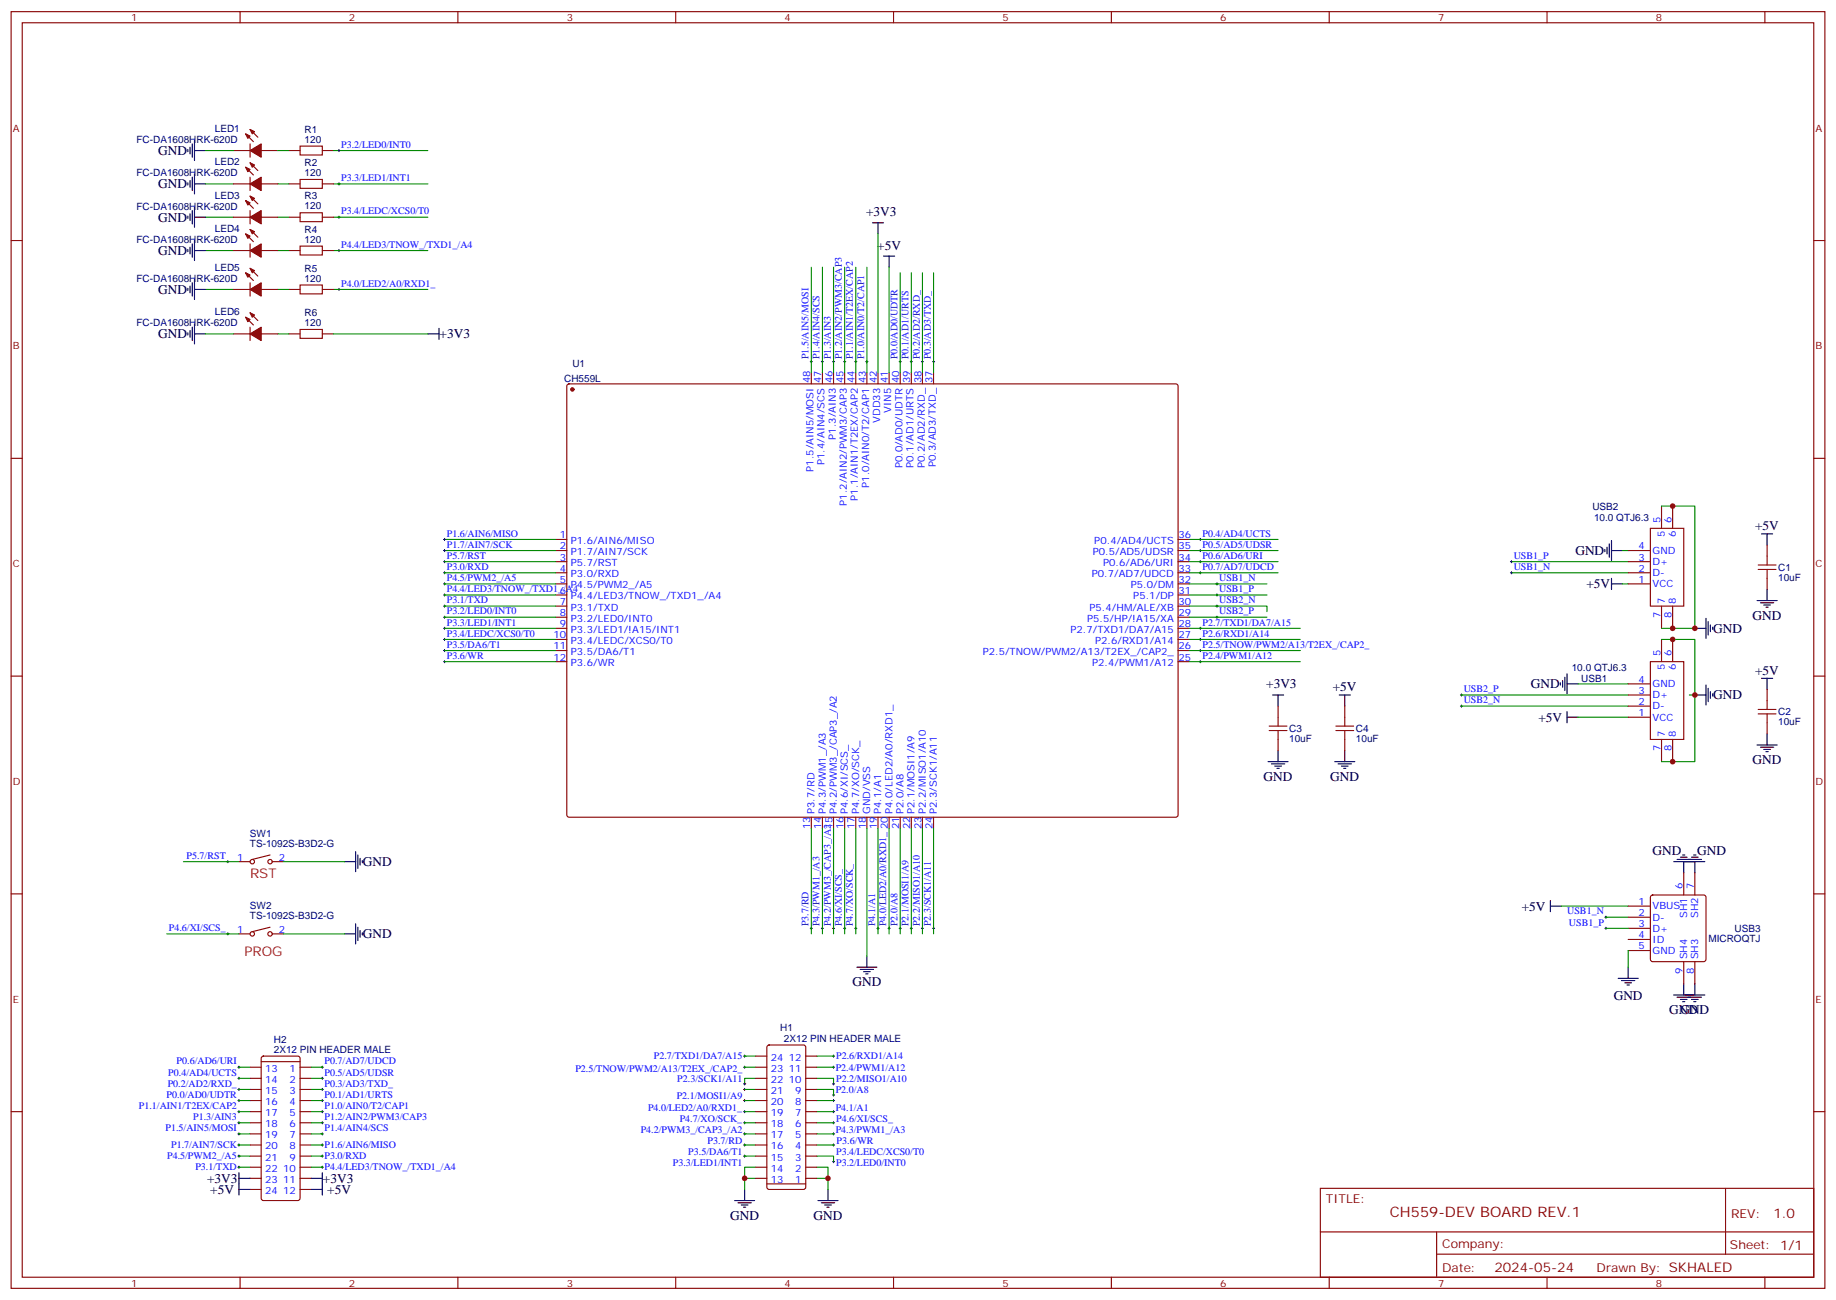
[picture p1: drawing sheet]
<svg xmlns="http://www.w3.org/2000/svg" width="583mm" height="413mm" viewBox="0 0 583 413" stroke-linecap="round" stroke-linejoin="round" font-family="sans-serif">
<g fill="none" stroke="#870000" stroke-width=".35">
<path d="M3.5 3.7h575.8v405.3h-575.8zM7.1 7.2h568.6v398.3h-568.6zM76.2 3.7v3.5M145.3 3.7v3.5M214.5 3.7v3.5M283.6 3.7v3.5M352.8 3.7v3.5M421.9 3.7v3.5M491.1 3.7v3.5M560.2 3.7v3.5M74.1 47.8h5.3M74.1 58.4h5.3"/>
<path d="M78 42.5l2.4 2.5M78 53.1l2.4 2.5M79.4 41.1l2.4 2.5M79.4 45.7v4.2M79.4 56.3v4.2M79.4 51.7l2.4 2.5M82.9 47.8h5.3M82.9 58.4h5.3M91.7 47.8h3.5M91.7 58.4h3.5M95.2 46.4h7.1v2.8h-7.1zM95.2 57h7.1v2.8h-7.1z"/>
<path d="M102.3 47.8h3.5M102.3 58.4h3.5M3.5 76.4h3.6M74.1 69h5.3M74.1 79.6h5.3M78 63.7l2.4 2.4M78 74.3l2.4 2.4M79.4 66.9v4.2M79.4 77.4v4.3M79.4 62.3l2.4 2.4M79.4 72.8l2.4 2.5M82.9 69h5.3"/>
<path d="M82.9 79.6h5.3M91.7 69h3.5M91.7 79.6h3.5M95.2 67.6h7.1v2.8h-7.1zM95.2 78.1h7.1v2.9h-7.1zM102.3 69h3.5M102.3 79.6h3.5M575.7 76.4h3.6M74.1 91.9h5.3M78 86.6l2.4 2.5M79.4 89.8v4.2M79.4 85.2l2.4 2.5"/>
<path d="M79.4 99.3l2.4 2.5M82.9 91.9h5.3M91.7 91.9h3.5M95.2 90.5h7.1v2.8h-7.1zM102.3 91.9h3.5M74.1 106h5.3M78 100.7l2.4 2.5M79.4 103.9v4.2M82.9 106h5.3M91.7 106h3.5M95.2 104.6h7.1v2.8h-7.1zM102.3 106h3.5"/>
<path d="M257.5 118.4v3.5M261.1 118.4v3.5M264.6 118.4v3.5M268.1 118.4v3.5M271.6 118.4v3.5M275.2 118.4v3.5M278.7 118.4v3.5M282.2 118.4v3.5M285.8 118.4v3.5M289.3 118.4v3.5M292.8 118.4v3.5M296.3 118.4v3.5"/>
<path d="M180.2 122.1l.4-.2h192.6l.5 .2 .2 .5v136.4l-.7 .5-192.9-.1-.4-.6v-136.2zM3.5 145.5h3.6M575.7 145.5h3.6M176.4 171.3h3.5M176.4 174.8h3.5M176.4 178.3h3.5M373.9 171.3h3.6M373.9 174.8h3.6M373.9 178.3h3.6M516.8 174.8h7.1M516.8 178.3h7.1M523.9 167.7h10.6v24.7h-10.6z"/>
<path d="M527.4 160.7v7M530.9 160.7v7M558.1 179.4h5.6M560.9 173v6.4M176.4 181.9h3.5M176.4 185.4h3.5M176.4 188.9h3.5M176.4 192.4h3.5M176.4 196h3.5M176.4 199.5h3.5M373.9 181.9h3.6M373.9 185.4h3.6"/>
<path d="M373.9 188.9h3.6M373.9 192.4h3.6M373.9 196h3.6M373.9 199.5h3.6M516.8 181.9h7.1M516.8 185.4h7.1M527.4 192.4v7.1M530.9 192.4v7.1M558.1 180.8h5.6M560.9 180.8v6.3M3.5 214.7h3.6M176.4 203h3.5"/>
<path d="M176.4 206.6h3.5M176.4 210.1h3.5M373.9 203h3.6M373.9 206.6h3.6M373.9 210.1h3.6M516.8 217.1h7.1M523.9 210.1h10.6v24.7h-10.6zM527.4 203v7.1M530.9 203v7.1M560.9 218.9v6.3M575.7 214.7h3.6M402.9 232h5.6"/>
<path d="M402.9 230.5h5.6M405.7 224.2v6.3M405.7 232v6.3M424 232h5.7M424 230.5h5.7M426.9 224.2v6.3M426.9 232v6.3M516.8 220.7h7.1M516.8 224.2h7.1M516.8 227.7h7.1M527.4 234.8v7M530.9 234.8v7"/>
<path d="M558.1 226.7h5.6M558.1 225.2h5.6M560.9 226.7v6.3M257.5 259.5v3.5M261.1 259.5v3.5M264.6 259.5v3.5M268.1 259.5v3.5M271.6 259.5v3.5M275.2 259.5v3.5M278.7 259.5v3.5M282.2 259.5v3.5M285.8 259.5v3.5"/>
<path d="M289.3 259.5v3.5M292.8 259.5v3.5M296.3 259.5v3.5M75.8 273.6h3.6M85.7 271.5l-5.6 1.4M86.4 273.6h3.6M534.5 277.1v7.1M538 277.1v7.1M3.5 283.8h3.6M75.8 296.5h3.6M85.7 294.4l-5.6 1.4M86.4 296.5h3.6"/>
<path d="M516.8 287.7h7.1M516.8 291.2h7.1M516.8 294.7h7.1M516.8 298.3h7.1M524.1 284.4l.5-.2h16.2l.5 .2 .2 .5v19.7l-.2 .5-.5 .2h-16.2l-.5-.2-.2-.5v-19.7zM575.7 283.8h3.6M516.8 301.8h7.1M534.5 305.3v7.1M538 305.3v7.1M79.4 338.8h3.5M82.9 337.1h12.3M83.1 335.5l.5-.2h10.9l.7 .4v44.8l-.4 .6-11.2 .1-.6-.5-.1-44.7z"/>
<path d="M95.2 338.8h3.6M239.9 338.8h3.5M239.9 335.3h3.5M243.7 332l.4-.2h11l.6 .4 .1 44.7-.5 .7h-11.2l-.6-.4-.1-44.7zM255.8 338.8h3.5M255.8 335.3h3.5M3.5 353h3.6M79.4 353h3.5M79.4 342.4h3.5M79.4 345.9h3.5M79.4 349.4h3.5M79.4 356.5h3.5"/>
<path d="M95.2 353h3.6M95.2 342.4h3.6M95.2 345.9h3.6M95.2 349.4h3.6M95.2 356.5h3.6M239.9 353h3.5M239.9 342.4h3.5M239.9 345.9h3.5M239.9 349.4h3.5M239.9 356.5h3.5M255.8 353h3.5M255.8 342.4h3.5"/>
<path d="M255.8 345.9h3.5M255.8 349.4h3.5M255.8 356.5h3.5M575.7 353h3.6M79.4 360h3.5M79.4 363.5h3.5M79.4 367.1h3.5M79.4 370.6h3.5M79.4 374.1h3.5M79.4 377.6h3.5M95.2 360h3.6M95.2 363.5h3.6"/>
<path d="M95.2 367.1h3.6M95.2 370.6h3.6M95.2 374.1h3.6M95.2 377.6h3.6M239.9 360h3.5M239.9 363.5h3.5M239.9 367.1h3.5M239.9 370.6h3.5M239.9 374.1h3.5M243.4 375.9h12.4M255.8 360h3.5M255.8 363.5h3.5"/>
<path d="M255.8 367.1h3.5M255.8 370.6h3.5M255.8 374.1h3.5M419.1 377.3h156.6v28.2h-156.6zM547.7 377.3v20.9M419.1 391.1h156.5M456 398.2h119.6M456 391.1v14.2M76.2 405.5v3.5M145.3 405.5v3.5M214.5 405.5v3.5M283.6 405.5v3.5"/>
<path d="M352.8 405.5v3.5M421.9 405.5v3.5M491.1 405.5v3.5M560.2 405.5v3.5"/>
<circle cx="80.1" cy="273.6" r=".71"/>
<circle cx="85.7" cy="273.6" r=".71"/>
<circle cx="80.1" cy="296.5" r=".71"/>
<circle cx="85.7" cy="296.5" r=".71"/>
</g>
<g fill="none" stroke="#000" stroke-width=".35">
<path d="M59.6 47.4v.8M59.6 58v.7M60.3 46.7v2.2M60.3 57.3v2.1M61 45.7v4.2M61 56.3v4.2M61.7 47.8h3.6M61.7 44.6v6.4M61.7 55.2v6.4M61.7 58.4h3.6M59.6 68.6v.7M59.6 79.2v.7"/>
<path d="M60.3 67.9v2.1M60.3 78.5v2.1M61 66.9v4.2M61 77.4v4.3M61.7 65.8v6.3M61.7 76.4v6.3M61.7 69h3.6M61.7 79.6h3.6M276.9 70.7h3.6M278.7 70.7v3.6M59.6 91.5v.8M60.3 90.8v2.2"/>
<path d="M61 89.8v4.2M61.7 88.7v6.4M61.7 91.9h3.6M280.5 81.3h3.5M282.2 81.3v3.5M59.6 105.7v.7M60.3 105v2.1M61 103.9v4.2M61.7 102.8v6.4M61.7 106h3.6M135.8 106h3.5M139.3 104.2v3.6"/>
<path d="M509.4 174.4v.8M510.1 173.7v2.2M510.8 172.7v4.2M511.5 174.8h3.6M511.5 171.6v6.4M559.2 169.5h3.5M560.9 169.5v3.5M511.5 183.6v3.5M511.5 185.4h3.6M538 199.5h3.5M541.5 196.3v6.4M542.2 197.4v4.2"/>
<path d="M542.9 198.4v2.2M543.6 199.1v.7M557.7 190.7h6.4M558.8 191.4h4.2M559.9 192.1h2.1M560.6 192.8h.7M560.9 187.1v3.6M495.3 216.8v.7M496 216.1v2.1M496.7 215v4.3M497.4 214v6.3M497.4 217.1h3.5"/>
<path d="M541.5 217.5v6.3M542.2 218.5v4.3M542.9 219.6v2.1M559.2 215.4h3.5M560.9 215.4v3.5M403.9 220.7h3.6M405.7 220.7v3.5M405.7 238.3v3.5M425.1 220.7h3.5M426.9 220.7v3.5M426.9 238.3v3.5M497.4 227.7h3.5"/>
<path d="M497.4 226v3.5M538 220.7h3.5M543.6 220.3v.7M557.7 236.5h6.4M558.8 237.2h4.2M559.9 237.9h2.1M560.6 238.7h.7M560.9 233v3.5M402.5 241.8h6.4M403.6 242.5h4.2M404.6 243.2h2.2M405.3 243.9h.7"/>
<path d="M423.7 241.8h6.3M424.7 242.5h4.3M425.8 243.2h2.1M426.5 243.9h.7M109.4 273.6h3.5M112.9 270.4v6.4M113.6 271.5v4.2M114.3 272.5v2.1M115 273.2v.7M531.3 273.6h9.9M532.3 272.9h7.8M533.4 272.2h2.1"/>
<path d="M534.1 271.5h.7M534.5 273.6v3.5M536.9 272.2h2.1M537.6 271.5h.7M538 273.6v3.5M109.4 296.5h3.5M112.9 293.3v6.4M113.6 294.4v4.2M114.3 295.5v2.1M115 296.2v.7M492.1 287.7h3.6M492.1 285.9v3.6"/>
<path d="M272 307.1h6.3M273 307.8h4.3M274.1 308.5h2.1M274.8 309.2h.7M275.2 303.6v3.5M513.6 310.6h6.4M514.7 311.3h4.2M515.8 312h2.1M516.5 312.7h.7M516.8 307.1v3.5M531.3 315.9h9.9M532.3 316.6h7.8"/>
<path d="M533.4 317.3h2.1M534.1 318h.7M534.5 312.4v3.5M536.9 317.3h2.1M537.6 318h.7M538 312.4v3.5M75.8 374.1h3.6M75.8 372.4v7M75.8 377.6h3.6M98.8 374.1h3.5M98.8 377.6h3.5M102.3 372.4v7"/>
<path d="M236.4 377.6v3.6M262.8 377.6v3.6M233.2 381.2h6.3M234.2 381.9h4.3M235.3 382.6h2.1M236 383.3h.7M259.6 381.2h6.4M260.7 381.9h4.2M261.8 382.6h2.1M262.5 383.3h.7"/>
</g>
<g fill="none" stroke="#008700" stroke-width=".35">
<path d="M65.3 47.8h8.8M65.3 58.4h8.8M88.2 47.8h3.5M88.2 58.4h3.5M105.8 47.8h30M105.8 58.4h30M65.3 69h8.8M65.3 79.6h8.8M88.2 69h3.5M88.2 79.6h3.5M105.8 69h30M105.8 79.6h30"/>
<path d="M278.7 74.3v44.1M65.3 91.9h8.8M88.2 91.9h3.5M105.8 91.9h30M257.5 84.8v33.6M261.1 84.8v33.6M264.6 84.8v33.6M268.1 84.8v33.6M271.6 84.8v33.6M275.2 84.8v33.6M282.2 84.8v33.6M285.8 86.6v31.8"/>
<path d="M289.3 86.6v31.8M292.8 86.6v31.8M296.3 86.6v31.8M65.3 106h8.8M88.2 106h3.5M105.8 106h30M141.1 178.3h35.3M141.1 171.3h35.3M141.1 174.8h35.3M377.5 178.3h28.2M377.5 171.3h28.2M377.5 174.8h28.2"/>
<path d="M479.8 178.3h37M515.1 174.8h1.7M527.4 160.7h10.6v38.8h-10.6M141.1 181.9h35.3M141.1 185.4h35.3M141.1 188.9h35.3M141.1 196h35.3M141.1 192.4h35.3M141.1 199.5h35.3M377.5 192.4h24.7v1.8M377.5 181.9h28.2M377.5 185.4h24.7"/>
<path d="M377.5 188.9h24.7M377.5 196h24.7M377.5 199.5h35.2M479.8 181.9h37M515.1 185.4h1.7M141.1 203h35.3M141.1 206.6h35.3M141.1 210.1h35.3M377.5 203h35.2M377.5 206.6h35.2M377.5 210.1h35.2M500.9 217.1h15.9"/>
<path d="M527.4 203h10.6v17.7M463.9 224.2h52.9M463.9 220.7h52.9M500.9 227.7h15.9M536.2 220.7h1.8v21.1h-10.6M58.2 273.6h17.6M90 273.6h19.4M257.5 263v33.5M261.1 263v33.5M264.6 263v33.5M268.1 263v33.5M271.6 263v33.5"/>
<path d="M275.2 263v40.6M278.7 263v33.5M282.2 263v33.5M285.8 263v33.5M289.3 263v33.5M292.8 263v33.5M296.3 263v33.5M52.9 296.5h22.9M90 296.5h19.4M495.7 287.7h21.1M509.8 294.7h7M509.8 291.2h7"/>
<path d="M516.8 301.8v5.3M75.8 338.8h3.6M98.8 338.8h3.5M236.4 335.3h3.5M236.4 338.8h3.5M259.3 335.3h5.3M259.3 338.8h5.3M75.8 349.4h3.6M75.8 345.9h3.6M75.8 342.4h3.6M75.8 353h3.6M75.8 356.5h3.6"/>
<path d="M98.8 356.5h3.5M98.8 349.4h3.5M98.8 345.9h3.5M98.8 342.4h3.5M98.8 353h3.5M236.4 349.4h3.5M236.4 345.9h3.5M236.4 353h3.5M236.4 356.5h3.5M239.9 342.4h-3.5v1.7M259.3 342.4h5.3v1.7M259.3 345.9h5.3v1.8"/>
<path d="M259.3 349.4h5.3M259.3 353h5.3M259.3 356.5h5.3M75.8 360h3.6M75.8 363.5h3.6M75.8 367.1h3.6M75.8 370.6h3.6M98.8 360h3.5M98.8 363.5h3.5M98.8 367.1h3.5M98.8 370.6h3.5M236.4 360h3.5"/>
<path d="M236.4 363.5h3.5M236.4 367.1h3.5M236.4 374.1h3.5M239.9 370.6h-3.5v7M259.3 367.1h5.3v1.7M259.3 374.1h3.5v3.5M259.3 370.6h3.5v3.5M259.3 360h5.3M259.3 363.5h5.3"/>
</g>
<g fill="none" stroke="#000" stroke-width=".32">
<path d="M107.2 47.8h.7M107.2 58.4h.7M107.6 47.4v.8M107.6 58v.7M107.2 79.6h.7M107.2 69h.7M107.6 68.6v.7M107.6 79.2v.7M107.2 91.9h.7M107.6 91.5v.8M257.2 114.8h.7M257.5 114.5v.7"/>
<path d="M260.7 114.8h.7M261.1 114.5v.7M264.2 114.8h.7M264.6 114.5v.7M267.8 114.8h.7M268.1 114.5v.7M271.3 114.8h.7M271.6 114.5v.7M274.8 114.8h.7M275.2 114.5v.7M285.4 114.8h.7M285.8 114.5v.7"/>
<path d="M288.9 114.8h.7M289.3 114.5v.7M292.5 114.8h.7M292.8 114.5v.7M296 114.8h.7M296.3 114.5v.7M140.8 178.3h.7M140.8 171.3h.7M140.8 174.8h.7M141.1 170.9v.7M141.1 174.4v.8M141.1 178v.7"/>
<path d="M380.6 178.3h.8M380.6 171.3h.8M380.6 174.8h.8M381 170.9v.7M381 174.4v.8M381 178v.7M479.4 178.3h.7M479.8 178v.7M140.8 181.9h.7M140.8 185.4h.7M140.8 188.9h.7M140.8 196h.7"/>
<path d="M140.8 192.4h.7M140.8 199.5h.7M141.1 181.5v.7M141.1 185v.7M141.1 188.6v.7M141.1 192.1v.7M141.1 195.6v.7M141.1 199.1v.7M380.6 181.9h.8M380.6 199.5h.8M381 181.5v.7M381 199.1v.7"/>
<path d="M385.9 185.4h.7M385.9 188.9h.7M385.9 196h.7M385.9 192.4h.7M386.3 185v.7M386.3 188.6v.7M386.3 192.1v.7M386.3 195.6v.7M479.4 181.9h.7M479.8 181.5v.7M140.8 203h.7M140.8 206.6h.7"/>
<path d="M140.8 210.1h.7M141.1 202.7v.7M141.1 206.2v.7M141.1 209.7v.7M380.6 203h.8M380.6 206.6h.8M380.6 210.1h.8M381 202.7v.7M381 206.2v.7M381 209.7v.7M463.5 224.2h.8M463.5 220.7h.8"/>
<path d="M463.9 220.3v.7M463.9 223.8v.7M72 273.6h.7M72.3 273.2v.7M72 296.5h.7M72.3 296.2v.7M257.2 294.7h.7M257.5 294.4v.7M260.7 294.7h.7M261.1 294.4v.7M264.2 294.7h.7M264.6 294.4v.7"/>
<path d="M267.8 294.7h.7M268.1 294.4v.7M271.3 294.7h.7M271.6 294.4v.7M278.3 294.7h.7M278.7 294.4v.7M281.9 294.7h.7M282.2 294.4v.7M285.4 294.7h.7M285.8 294.4v.7M288.9 294.7h.7M289.3 294.4v.7"/>
<path d="M292.5 294.7h.7M292.8 294.4v.7M296 294.7h.7M296.3 294.4v.7M509.4 294.7h.7M509.4 291.2h.7M509.8 290.9v.7M509.8 294.4v.7M75.5 338.8h.7M75.8 338.5v.7M102 338.8h.7M102.3 338.5v.7"/>
<path d="M236 338.8h.7M236 335.3h.7M236.4 335v.7M236.4 338.5v.7M264.2 338.8h.7M264.2 335.3h.7M264.6 335v.7M264.6 338.5v.7M75.5 356.5h.7M75.5 353h.7M75.5 349.4h.7M75.5 345.9h.7"/>
<path d="M75.5 342.4h.7M75.8 342v.7M75.8 345.5v.8M75.8 349.1v.7M75.8 352.6v.7M75.8 356.1v.7M75.8 359.7v.7M102 356.5h.7M102 353h.7M102 349.4h.7M102 345.9h.7M102 342.4h.7"/>
<path d="M102.3 342v.7M102.3 345.5v.8M102.3 349.1v.7M102.3 352.6v.7M102.3 356.1v.7M102.3 359.7v.7M236 356.5h.7M236 353h.7M236 349.4h.7M236 345.9h.7M236 344.1h.7M236.4 343.8v.7"/>
<path d="M236.4 345.5v.8M236.4 349.1v.7M236.4 352.6v.7M236.4 356.1v.7M236.4 359.7v.7M264.2 356.5h.7M264.2 353h.7M264.2 349.4h.7M264.2 344.1h.7M264.2 347.7h.7M264.6 343.8v.7M264.6 347.3v.7"/>
<path d="M264.6 349.1v.7M264.6 352.6v.7M264.6 356.1v.7M264.6 359.7v.7M75.5 363.5h.7M75.5 360h.7M75.5 367.1h.7M75.5 370.6h.7M75.8 363.2v.7M75.8 366.7v.7M75.8 370.2v.7M102 363.5h.7"/>
<path d="M102 360h.7M102 367.1h.7M102 370.6h.7M102.3 363.2v.7M102.3 366.7v.7M102.3 370.2v.7M236 363.5h.7M236 360h.7M236 367.1h.7M236.4 363.2v.7M236.4 366.7v.7M264.2 363.5h.7"/>
<path d="M264.2 360h.7M264.2 368.8h.7M264.6 363.2v.7M264.6 368.5v.7"/>
</g>
<g fill="#870000" stroke="#870000" stroke-width=".35">
<path d="M79.4 47.8l3.5-2.1v4.2z"/>
<path d="M78 42.5l1.4 .7-.7 .7z"/>
<path d="M79.4 41.1l1.4 .7-.7 .7z"/>
<path d="M79.4 58.4l3.5-2.1v4.2z"/>
<path d="M78 53.1l1.4 .7-.7 .7z"/>
<path d="M79.4 51.7l1.4 .7-.7 .7z"/>
<path d="M79.4 69l3.5-2.1v4.2z"/>
<path d="M78 63.7l1.4 .7-.7 .7z"/>
<path d="M79.4 62.3l1.4 .7-.7 .7z"/>
<path d="M79.4 79.6l3.5-2.2v4.3z"/>
<path d="M78 74.3l1.4 .7-.7 .7z"/>
<path d="M79.4 72.8l1.4 .8-.7 .7z"/>
<path d="M79.4 91.9l3.5-2.1v4.2z"/>
<path d="M78 86.6l1.4 .7-.7 .7z"/>
<path d="M79.4 85.2l1.4 .7-.7 .7z"/>
<path d="M79.4 106l3.5-2.1v4.2z"/>
<path d="M78 100.7l1.4 .7-.7 .7z"/>
<path d="M79.4 99.3l1.4 .7-.7 .7z"/>
<circle cx="181.7" cy="123.6" r=".53"/>
</g>
<g fill="#c00">
<circle cx="236.4" cy="374.1" r=".88"/>
<circle cx="262.8" cy="374.1" r=".88"/>
<circle cx="530.9" cy="160.7" r=".88"/>
<circle cx="530.9" cy="199.5" r=".88"/>
<circle cx="538" cy="199.5" r=".88"/>
<circle cx="530.9" cy="241.8" r=".88"/>
<circle cx="538" cy="220.7" r=".88"/>
<circle cx="530.9" cy="203" r=".88"/>
</g>
<text font-size="4.6" fill="#800" x="441.2" y="386.3">CH559-DEV BOARD REV.1</text>
<g font-size="4.2">
<text x="50.2" y="49.2">GND</text>
<text x="50.2" y="59.8">GND</text>
<text x="50.2" y="70.3">GND</text>
<text x="274.9" y="68.6">+3V3</text>
<text x="50.2" y="80.9">GND</text>
<text x="278.4" y="79.2">+5V</text>
<text x="50.2" y="93.3">GND</text>
<text x="50.2" y="107.4">GND</text>
<text x="139.5" y="107.4">+3V3</text>
<text x="557.1" y="168.4">+5V</text>
<text x="500.1" y="176.2">GND</text>
<text x="503.6" y="186.8">+5V</text>
<text x="556.3" y="196.8">GND</text>
<text x="543.8" y="200.9">GND</text>
<text x="557.1" y="214.2">+5V</text>
<text x="401.9" y="218.6">+3V3</text>
<text x="423" y="219.5">+5V</text>
<text x="486" y="218.5">GND</text>
<text x="543.8" y="222">GND</text>
<text x="488.3" y="229.2">+5V</text>
<text x="556.3" y="242.6">GND</text>
<text x="401.1" y="247.9">GND</text>
<text x="422.3" y="247.9">GND</text>
<text x="115.2" y="275">GND</text>
<text x="524.6" y="271.5">GND</text>
<text x="538.7" y="271.5">GND</text>
<text x="483" y="289.1">+5V</text>
<text x="115.2" y="298">GND</text>
<text x="270.6" y="313.1">GND</text>
<text x="512.2" y="317.4">GND</text>
<text x="529.9" y="322">GND</text>
<text x="533.4" y="322">GND</text>
<text x="65.7" y="375.6">+3V3</text>
<text x="102.5" y="375.6">+3V3</text>
<text x="66.8" y="379.1">+5V</text>
<text x="103.9" y="379.1">+5V</text>
<text x="231.8" y="387.3">GND</text>
<text x="258.2" y="387.3">GND</text>
</g>
<g font-size="4.2" fill="#f00">
<text x="79.4" y="278.9">RST</text>
<text x="77.6" y="303.6">PROG</text>
</g>
<g font-size="4.2" fill="#800">
<text x="562.9" y="386.6">1.0</text>
<text x="474.4" y="403.9">2024-05-24</text>
</g>
<g font-size="3.9" fill="#800">
<text x="420.9" y="381.9">TITLE:</text>
<text x="549.5" y="386.6">REV:</text>
<text x="457.8" y="396.1">Company:</text>
<text x="549.1" y="396.7">Sheet: 1/1</text>
<text x="457.8" y="403.8">Date:</text>
<text x="506.8" y="403.8">Drawn By: SKHALED</text>
</g>
<g font-size="3.2" fill="#800">
<text x="41.6" y="6.7">1</text>
<text x="110.8" y="6.7">2</text>
<text x="179.9" y="6.7">3</text>
<text x="249.1" y="6.7">4</text>
<text x="318.2" y="6.7">5</text>
<text x="387.3" y="6.7">6</text>
<text x="456.5" y="6.7">7</text>
<text x="525.6" y="6.7">8</text>
<text x="4.1" y="41.8">A</text>
<text x="576.3" y="41.8">A</text>
<text x="4.1" y="110.9">B</text>
<text x="576.3" y="110.9">B</text>
<text x="4.1" y="180.1">C</text>
<text x="576.3" y="180.1">C</text>
<text x="4.1" y="249.2">D</text>
<text x="576.3" y="249.2">D</text>
<text x="4.1" y="318.4">E</text>
<text x="576.3" y="318.4">E</text>
<text x="41.6" y="408.5">1</text>
<text x="110.8" y="408.5">2</text>
<text x="179.9" y="408.5">3</text>
<text x="249.1" y="408.5">4</text>
<text x="318.2" y="408.5">5</text>
<text x="387.3" y="408.5">6</text>
<text x="456.5" y="408.5">7</text>
<text x="525.6" y="408.5">8</text>
</g>
<g font-size="3.2" fill="#000080">
<text x="68.2" y="41.9">LED1</text>
<text x="43.3" y="45.4">FC-DA1608HRK-620D</text>
<text x="96.7" y="45.3">120</text>
<text x="96.7" y="42.1">R1</text>
<text x="68.2" y="52.5">LED2</text>
<text x="96.7" y="52.7">R2</text>
<text x="43.3" y="56">FC-DA1608HRK-620D</text>
<text x="96.7" y="55.9">120</text>
<text x="68.2" y="63.1">LED3</text>
<text x="96.7" y="63.3">R3</text>
<text x="43.3" y="66.6">FC-DA1608HRK-620D</text>
<text x="96.7" y="66.5">120</text>
<text x="43.3" y="77.2">FC-DA1608HRK-620D</text>
<text x="68.2" y="73.7">LED4</text>
<text x="96.7" y="77.1">120</text>
<text x="96.7" y="73.9">R4</text>
<text x="43.3" y="89.5">FC-DA1608HRK-620D</text>
<text x="68.2" y="86">LED5</text>
<text x="96.7" y="89.4">120</text>
<text x="96.7" y="86.2">R5</text>
<text x="68.2" y="100.1">LED6</text>
<text x="96.7" y="100.3">R6</text>
<text x="43.3" y="103.6">FC-DA1608HRK-620D</text>
<text x="96.7" y="103.5">120</text>
<text x="181.7" y="116.6">U1</text>
<text x="179.1" y="121.3">CH559L</text>
<text x="505.5" y="161.8">USB2</text>
<text x="506" y="165.4">10.0 QTJ6.3</text>
<text x="564.4" y="184.4">10uF</text>
<text x="564.4" y="181.2">C1</text>
<text x="498.9" y="213">10.0 QTJ6.3</text>
<text x="501.9" y="216.5">USB1</text>
<text x="564.4" y="227.1">C2</text>
<text x="409.2" y="232.4">C3</text>
<text x="430.4" y="232.4">C4</text>
<text x="564.4" y="230.3">10uF</text>
<text x="409.2" y="235.6">10uF</text>
<text x="430.4" y="235.6">10uF</text>
<text x="79.3" y="268.8">TS-1092S-B3D2-G</text>
<text x="79.3" y="265.6">SW1</text>
<text x="79.3" y="291.8">TS-1092S-B3D2-G</text>
<text x="79.3" y="288.6">SW2</text>
<text x="542.3" y="299.1">MICROQTJ</text>
<text x="550.6" y="295.9">USB3</text>
<text x="247.6" y="327.5">H1</text>
<text x="86.9" y="334.3">2X12 PIN HEADER MALE</text>
<text x="86.9" y="331.2">H2</text>
<text x="248.8" y="330.7">2X12 PIN HEADER MALE</text>
</g>
<g font-size="3.2" fill="#00f">
<text x="108.3" y="46.9">P3.2/LED0/INT0</text>
<text x="108.3" y="57.5">P3.3/LED1/INT1</text>
<text x="108.3" y="68.1">P3.4/LEDC/XCS0/T0</text>
<text x="108.3" y="78.7">P4.4/LED3/TNOW_/TXD1_/A4</text>
<text x="108.3" y="91">P4.0/LED2/A0/RXD1_</text>
<text x="256.6" y="114.1" transform="rotate(-90 256.6 114.1)">P1.5/AIN5/MOSI</text>
<text x="260.2" y="114.1" transform="rotate(-90 260.2 114.1)">P1.4/AIN4/SCS</text>
<text x="263.7" y="114.1" transform="rotate(-90 263.7 114.1)">P1.3/AIN3</text>
<text x="267.2" y="114.1" transform="rotate(-90 267.2 114.1)">P1.2/AIN2/PWM3/CAP3</text>
<text x="270.8" y="114.1" transform="rotate(-90 270.8 114.1)">P1.1/AIN1/T2EX/CAP2</text>
<text x="274.3" y="114.1" transform="rotate(-90 274.3 114.1)">P1.0/AIN0/T2/CAP1</text>
<text x="284.9" y="114.1" transform="rotate(-90 284.9 114.1)">P0.0/AD0/UDTR</text>
<text x="288.4" y="114.1" transform="rotate(-90 288.4 114.1)">P0.1/AD1/URTS</text>
<text x="291.9" y="114.1" transform="rotate(-90 291.9 114.1)">P0.2/AD2/RXD_</text>
<text x="295.5" y="114.1" transform="rotate(-90 295.5 114.1)">P0.3/AD3/TXD_</text>
<text x="257.2" y="121.7" transform="rotate(-90 257.2 121.7)">48</text>
<text x="260.7" y="121.7" transform="rotate(-90 260.7 121.7)">47</text>
<text x="264.2" y="121.7" transform="rotate(-90 264.2 121.7)">46</text>
<text x="267.8" y="121.7" transform="rotate(-90 267.8 121.7)">45</text>
<text x="271.3" y="121.7" transform="rotate(-90 271.3 121.7)">44</text>
<text x="274.8" y="121.7" transform="rotate(-90 274.8 121.7)">43</text>
<text x="278.3" y="121.7" transform="rotate(-90 278.3 121.7)">42</text>
<text x="281.9" y="121.7" transform="rotate(-90 281.9 121.7)">41</text>
<text x="285.4" y="121.7" transform="rotate(-90 285.4 121.7)">40</text>
<text x="288.9" y="121.7" transform="rotate(-90 288.9 121.7)">39</text>
<text x="292.5" y="121.7" transform="rotate(-90 292.5 121.7)">38</text>
<text x="296" y="121.7" transform="rotate(-90 296 121.7)">37</text>
<text x="282.9" y="131.1" transform="rotate(-90 282.9 131.1)">VIN5</text>
<text x="279.4" y="134.3" transform="rotate(-90 279.4 134.3)">VDD33</text>
<text x="265.3" y="139.6" transform="rotate(-90 265.3 139.6)">P1.3/AIN3</text>
<text x="258.2" y="149.7" transform="rotate(-90 258.2 149.7)">P1.5/AIN5/MOSI</text>
<text x="261.8" y="147.6" transform="rotate(-90 261.8 147.6)">P1.4/AIN4/SCS</text>
<text x="286.5" y="148.7" transform="rotate(-90 286.5 148.7)">P0.0/AD0/UDTR</text>
<text x="290" y="148.5" transform="rotate(-90 290 148.5)">P0.1/AD1/URTS</text>
<text x="293.5" y="148.6" transform="rotate(-90 293.5 148.6)">P0.2/AD2/RXD_</text>
<text x="297" y="148.4" transform="rotate(-90 297 148.4)">P0.3/AD3/TXD_</text>
<text x="275.9" y="154.8" transform="rotate(-90 275.9 154.8)">P1.0/AIN0/T2/CAP1</text>
<text x="268.8" y="160.6" transform="rotate(-90 268.8 160.6)">P1.2/AIN2/PWM3/CAP3</text>
<text x="272.3" y="159" transform="rotate(-90 272.3 159)">P1.1/AIN1/T2EX/CAP2</text>
<text x="527" y="166" transform="rotate(-90 527 166)">5</text>
<text x="530.6" y="166" transform="rotate(-90 530.6 166)">6</text>
<text x="141.8" y="173.9">P1.7/AIN7/SCK</text>
<text x="141.8" y="170.4">P1.6/AIN6/MISO</text>
<text x="177.7" y="170.9">1</text>
<text x="181.2" y="172.7">P1.6/AIN6/MISO</text>
<text x="347.4" y="172.7">P0.4/AD4/UCTS</text>
<text x="374.1" y="170.9">36</text>
<text x="381.7" y="170.4">P0.4/AD4/UCTS</text>
<text x="381.7" y="173.9">P0.5/AD5/UDSR</text>
<text x="528.5" y="170.5" transform="rotate(-90 528.5 170.5)">5</text>
<text x="532" y="170.5" transform="rotate(-90 532 170.5)">6</text>
<text x="141.8" y="177.4">P5.7/RST</text>
<text x="177.7" y="174.4">2</text>
<text x="177.7" y="178">3</text>
<text x="181.2" y="176.2">P1.7/AIN7/SCK</text>
<text x="181.2" y="179.7">P5.7/RST</text>
<text x="346.9" y="176.2">P0.5/AD5/UDSR</text>
<text x="350.2" y="179.7">P0.6/AD6/URI</text>
<text x="374.1" y="178">34</text>
<text x="374.1" y="174.4">35</text>
<text x="381.7" y="177.4">P0.6/AD6/URI</text>
<text x="480.5" y="177.4">USB1_P</text>
<text x="520.1" y="174.4">4</text>
<text x="520.1" y="178">3</text>
<text x="524.6" y="175.9">GND</text>
<text x="524.6" y="179.4">D+</text>
<text x="141.8" y="181">P3.0/RXD</text>
<text x="141.8" y="184.5">P4.5/PWM2_/A5</text>
<text x="177.7" y="181.5">4</text>
<text x="177.7" y="185">5</text>
<text x="181.2" y="183.3">P3.0/RXD</text>
<text x="346.6" y="183.3">P0.7/AD7/UDCD</text>
<text x="374.1" y="185">32</text>
<text x="374.1" y="181.5">33</text>
<text x="381.7" y="181">P0.7/AD7/UDCD</text>
<text x="387" y="184.5">USB1_N</text>
<text x="480.5" y="181">USB1_N</text>
<text x="520.1" y="181.5">2</text>
<text x="520.1" y="185">1</text>
<text x="524.6" y="182.9">D-</text>
<text x="141.8" y="188">P4.4/LED3/TNOW_/TXD1_/A4</text>
<text x="141.8" y="191.6">P3.1/TXD</text>
<text x="177.7" y="188.6">6</text>
<text x="181.2" y="186.8">P4.5/PWM2_/A5</text>
<text x="181.2" y="190.3">P4.4/LED3/TNOW_/TXD1_/A4</text>
<text x="359" y="186.8">P5.0/DM</text>
<text x="359.7" y="190.3">P5.1/DP</text>
<text x="374.1" y="188.6">31</text>
<text x="387" y="188">USB1_P</text>
<text x="387" y="191.6">USB2_N</text>
<text x="524.6" y="186.4">VCC</text>
<text x="528.5" y="191.7" transform="rotate(-90 528.5 191.7)">7</text>
<text x="532" y="191.7" transform="rotate(-90 532 191.7)">8</text>
<text x="141.8" y="195.1">P3.2/LED0/INT0</text>
<text x="177.7" y="192.1">7</text>
<text x="177.7" y="195.6">8</text>
<text x="181.2" y="193.9">P3.1/TXD</text>
<text x="181.2" y="197.4">P3.2/LED0/INT0</text>
<text x="345.1" y="197.4">P5.5/HP/!A15/XA</text>
<text x="345.9" y="193.9">P5.4/HM/ALE/XB</text>
<text x="374.1" y="195.6">29</text>
<text x="374.1" y="192.1">30</text>
<text x="387" y="195.1">USB2_P</text>
<text x="527" y="196.2" transform="rotate(-90 527 196.2)">7</text>
<text x="530.6" y="196.2" transform="rotate(-90 530.6 196.2)">8</text>
<text x="141.8" y="198.6">P3.3/LED1/INT1</text>
<text x="141.8" y="202.1">P3.4/LEDC/XCS0/T0</text>
<text x="175.7" y="202.7">10</text>
<text x="177.7" y="199.1">9</text>
<text x="181.2" y="200.9">P3.3/LED1/!A15/INT1</text>
<text x="339.8" y="200.9">P2.7/TXD1/DA7/A15</text>
<text x="374.1" y="202.7">27</text>
<text x="374.1" y="199.1">28</text>
<text x="381.7" y="198.6">P2.7/TXD1/DA7/A15</text>
<text x="381.7" y="202.1">P2.6/RXD1/A14</text>
<text x="141.8" y="205.7">P3.5/DA6/T1</text>
<text x="141.8" y="209.2">P3.6/WR</text>
<text x="175.7" y="206.2">11</text>
<text x="175.7" y="209.7">12</text>
<text x="181.2" y="204.4">P3.4/LEDC/XCS0/T0</text>
<text x="181.2" y="208">P3.5/DA6/T1</text>
<text x="311.9" y="208">P2.5/TNOW/PWM2/A13/T2EX_/CAP2_</text>
<text x="347.6" y="204.4">P2.6/RXD1/A14</text>
<text x="374.1" y="209.7">25</text>
<text x="374.1" y="206.2">26</text>
<text x="381.7" y="205.7">P2.5/TNOW/PWM2/A13/T2EX_/CAP2_</text>
<text x="381.7" y="209.2">P2.4/PWM1/A12</text>
<text x="527" y="208.3" transform="rotate(-90 527 208.3)">5</text>
<text x="530.6" y="208.3" transform="rotate(-90 530.6 208.3)">6</text>
<text x="181.2" y="211.5">P3.6/WR</text>
<text x="346.7" y="211.5">P2.4/PWM1/A12</text>
<text x="528.5" y="212.8" transform="rotate(-90 528.5 212.8)">5</text>
<text x="532" y="212.8" transform="rotate(-90 532 212.8)">6</text>
<text x="464.6" y="219.8">USB2_P</text>
<text x="520.1" y="216.8">4</text>
<text x="520.1" y="220.3">3</text>
<text x="524.6" y="218.2">GND</text>
<text x="524.6" y="221.7">D+</text>
<text x="464.6" y="223.3">USB2_N</text>
<text x="520.1" y="223.8">2</text>
<text x="520.1" y="227.4">1</text>
<text x="524.6" y="225.2">D-</text>
<text x="524.6" y="228.8">VCC</text>
<text x="527" y="238.6" transform="rotate(-90 527 238.6)">7</text>
<text x="528.5" y="234.1" transform="rotate(-90 528.5 234.1)">7</text>
<text x="530.6" y="238.6" transform="rotate(-90 530.6 238.6)">8</text>
<text x="532" y="234.1" transform="rotate(-90 532 234.1)">8</text>
<text x="257.2" y="263.3" transform="rotate(-90 257.2 263.3)">13</text>
<text x="258.6" y="258.4" transform="rotate(-90 258.6 258.4)">P3.7/RD</text>
<text x="260.7" y="263.3" transform="rotate(-90 260.7 263.3)">14</text>
<text x="262.1" y="258.4" transform="rotate(-90 262.1 258.4)">P4.3/PWM1_/A3</text>
<text x="264.2" y="263.3" transform="rotate(-90 264.2 263.3)">15</text>
<text x="265.6" y="258.4" transform="rotate(-90 265.6 258.4)">P4.2/PWM3_/CAP3_/A2</text>
<text x="267.8" y="263.3" transform="rotate(-90 267.8 263.3)">16</text>
<text x="269.2" y="258.4" transform="rotate(-90 269.2 258.4)">P4.6/XI/SCS_</text>
<text x="271.3" y="263.3" transform="rotate(-90 271.3 263.3)">17</text>
<text x="272.7" y="258.4" transform="rotate(-90 272.7 258.4)">P4.7/XO/SCK_</text>
<text x="274.8" y="263.3" transform="rotate(-90 274.8 263.3)">18</text>
<text x="276.2" y="258.4" transform="rotate(-90 276.2 258.4)">GND/VSS</text>
<text x="278.3" y="263.3" transform="rotate(-90 278.3 263.3)">19</text>
<text x="279.8" y="258.4" transform="rotate(-90 279.8 258.4)">P4.1/A1</text>
<text x="283.3" y="258.4" transform="rotate(-90 283.3 258.4)">P4.0/LED2/A0/RXD1_</text>
<text x="285.4" y="263.3" transform="rotate(-90 285.4 263.3)">21</text>
<text x="286.8" y="258.4" transform="rotate(-90 286.8 258.4)">P2.0/A8</text>
<text x="288.9" y="263.3" transform="rotate(-90 288.9 263.3)">22</text>
<text x="290.3" y="258.4" transform="rotate(-90 290.3 258.4)">P2.1/MOSI1/A9</text>
<text x="292.5" y="263.3" transform="rotate(-90 292.5 263.3)">23</text>
<text x="293.9" y="258.4" transform="rotate(-90 293.9 258.4)">P2.2/MISO1/A10</text>
<text x="296" y="263.3" transform="rotate(-90 296 263.3)">24</text>
<text x="297.4" y="258.4" transform="rotate(-90 297.4 258.4)">P2.3/SCK1/A11</text>
<text x="59.2" y="272.7">P5.7/RST</text>
<text x="75.2" y="273.2">1</text>
<text x="88.5" y="273.2">2</text>
<text x="520.1" y="287.3">1</text>
<text x="534.1" y="282.4" transform="rotate(-90 534.1 282.4)">6</text>
<text x="537.6" y="282.4" transform="rotate(-90 537.6 282.4)">7</text>
<text x="497.5" y="290.3">USB1_N</text>
<text x="498" y="293.9">USB1_P</text>
<text x="520.1" y="290.9">2</text>
<text x="524.6" y="288.7">VBUS</text>
<text x="524.6" y="292.3">D-</text>
<text x="535.5" y="291.4" transform="rotate(-90 535.5 291.4)">SH1</text>
<text x="539" y="291.4" transform="rotate(-90 539 291.4)">SH2</text>
<text x="53.6" y="295.6">P4.6/XI/SCS_</text>
<text x="75.2" y="296.2">1</text>
<text x="88.5" y="296.2">2</text>
<text x="256.6" y="294" transform="rotate(-90 256.6 294)">P3.7/RD</text>
<text x="260.2" y="294" transform="rotate(-90 260.2 294)">P4.3/PWM1_/A3</text>
<text x="263.7" y="294" transform="rotate(-90 263.7 294)">P4.2/PWM3_/CAP3_/A2</text>
<text x="267.2" y="294" transform="rotate(-90 267.2 294)">P4.6/XI/SCS_</text>
<text x="270.8" y="294" transform="rotate(-90 270.8 294)">P4.7/XO/SCK_</text>
<text x="277.8" y="294" transform="rotate(-90 277.8 294)">P4.1/A1</text>
<text x="281.3" y="294" transform="rotate(-90 281.3 294)">P4.0/LED2/A0/RXD1_ 20</text>
<text x="284.9" y="294" transform="rotate(-90 284.9 294)">P2.0/A8</text>
<text x="288.4" y="294" transform="rotate(-90 288.4 294)">P2.1/MOSI1/A9</text>
<text x="291.9" y="294" transform="rotate(-90 291.9 294)">P2.2/MISO1/A10</text>
<text x="295.5" y="294" transform="rotate(-90 295.5 294)">P2.3/SCK1/A11</text>
<text x="520.1" y="294.4">3</text>
<text x="520.1" y="297.9">4</text>
<text x="524.6" y="295.8">D+</text>
<text x="524.6" y="299.3">ID</text>
<text x="520.1" y="301.4">5</text>
<text x="524.6" y="302.9">GND</text>
<text x="535.5" y="304.6" transform="rotate(-90 535.5 304.6)">SH4</text>
<text x="539" y="304.6" transform="rotate(-90 539 304.6)">SH3</text>
<text x="534.1" y="309.1" transform="rotate(-90 534.1 309.1)">9</text>
<text x="537.6" y="309.1" transform="rotate(-90 537.6 309.1)">8</text>
<text x="53.4" y="341.5">P0.4/AD4/UCTS</text>
<text x="56.1" y="338">P0.6/AD6/URI</text>
<text x="84.2" y="340.3">13</text>
<text x="91.9" y="340.3">1</text>
<text x="103" y="338">P0.7/AD7/UDCD</text>
<text x="103" y="341.5">P0.5/AD5/UDSR</text>
<text x="182.6" y="340.3">P2.5/TNOW/PWM2/A13/T2EX_/CAP2_</text>
<text x="207.6" y="336.4">P2.7/TXD1/DA7/A15</text>
<text x="244.7" y="340.3">23</text>
<text x="244.7" y="336.7">24</text>
<text x="250.4" y="340.3">11</text>
<text x="250.4" y="336.7">12</text>
<text x="265.3" y="339.9">P2.4/PWM1/A12</text>
<text x="265.4" y="336.4">P2.6/RXD1/A14</text>
<text x="53.2" y="345">P0.2/AD2/RXD_</text>
<text x="84.2" y="343.8">14</text>
<text x="84.2" y="347.3">15</text>
<text x="91.9" y="343.8">2</text>
<text x="91.9" y="347.3">3</text>
<text x="103" y="345">P0.3/AD3/TXD_</text>
<text x="215" y="343.4">P2.3/SCK1/A11</text>
<text x="244.7" y="347.3">21</text>
<text x="244.7" y="343.8">22</text>
<text x="250.4" y="343.8">10</text>
<text x="252.4" y="347.3">9</text>
<text x="265.3" y="347">P2.0/A8</text>
<text x="265.4" y="343.4">P2.2/MISO1/A10</text>
<text x="44.1" y="352.1">P1.1/AIN1/T2EX/CAP2</text>
<text x="52.9" y="348.5">P0.0/AD0/UDTR</text>
<text x="84.2" y="350.8">16</text>
<text x="91.9" y="350.8">4</text>
<text x="103" y="348.5">P0.1/AD1/URTS</text>
<text x="103" y="352.1">P1.0/AIN0/T2/CAP1</text>
<text x="205.7" y="352.6">P4.0/LED2/A0/RXD1_</text>
<text x="214.8" y="349.1">P2.1/MOSI1/A9</text>
<text x="244.7" y="350.8">20</text>
<text x="252.4" y="350.8">8</text>
<text x="265.3" y="352.6">P4.1/A1</text>
<text x="52.5" y="359.1">P1.5/AIN5/MOSI</text>
<text x="61.3" y="355.6">P1.3/AIN3</text>
<text x="84.2" y="354.4">17</text>
<text x="84.2" y="357.9">18</text>
<text x="91.9" y="354.4">5</text>
<text x="91.9" y="357.9">6</text>
<text x="103" y="359.1">P1.4/AIN4/SCS</text>
<text x="103" y="355.6">P1.2/AIN2/PWM3/CAP3</text>
<text x="203.4" y="359.7">P4.2/PWM3_/CAP3_/A2</text>
<text x="215.8" y="356.1">P4.7/XO/SCK_</text>
<text x="244.7" y="357.9">18</text>
<text x="244.7" y="354.4">19</text>
<text x="252.4" y="357.9">6</text>
<text x="252.4" y="354.4">7</text>
<text x="265.3" y="359.7">P4.3/PWM1_/A3</text>
<text x="265.4" y="356.1">P4.6/XI/SCS_</text>
<text x="54.3" y="364.4">P1.7/AIN7/SCK</text>
<text x="84.2" y="361.4">19</text>
<text x="84.2" y="364.9">20</text>
<text x="91.9" y="361.4">7</text>
<text x="91.9" y="364.9">8</text>
<text x="103" y="364.4">P1.6/AIN6/MISO</text>
<text x="224.6" y="363.2">P3.7/RD</text>
<text x="244.7" y="364.9">16</text>
<text x="244.7" y="361.4">17</text>
<text x="252.4" y="364.9">4</text>
<text x="252.4" y="361.4">5</text>
<text x="265.6" y="363.2">P3.6/WR</text>
<text x="53" y="367.9">P4.5/PWM2_/A5</text>
<text x="62" y="371.5">P3.1/TXD</text>
<text x="84.2" y="368.5">21</text>
<text x="91.9" y="368.5">9</text>
<text x="103" y="367.9">P3.0/RXD</text>
<text x="103" y="371.5">P4.4/LED3/TNOW_/TXD1_/A4</text>
<text x="213.6" y="370.2">P3.3/LED1/INT1</text>
<text x="218.5" y="366.7">P3.5/DA6/T1</text>
<text x="244.7" y="368.5">15</text>
<text x="252.4" y="368.5">3</text>
<text x="265.4" y="366.7">P3.4/LEDC/XCS0/T0</text>
<text x="265.4" y="370.2">P3.2/LED0/INT0</text>
<text x="84.2" y="372">22</text>
<text x="84.2" y="375.5">23</text>
<text x="89.9" y="372">10</text>
<text x="89.9" y="375.5">11</text>
<text x="244.7" y="375.5">13</text>
<text x="244.7" y="372">14</text>
<text x="252.4" y="375.5">1</text>
<text x="252.4" y="372">2</text>
<text x="84.2" y="379.1">24</text>
<text x="89.9" y="379.1">12</text>
</g>
</svg>
